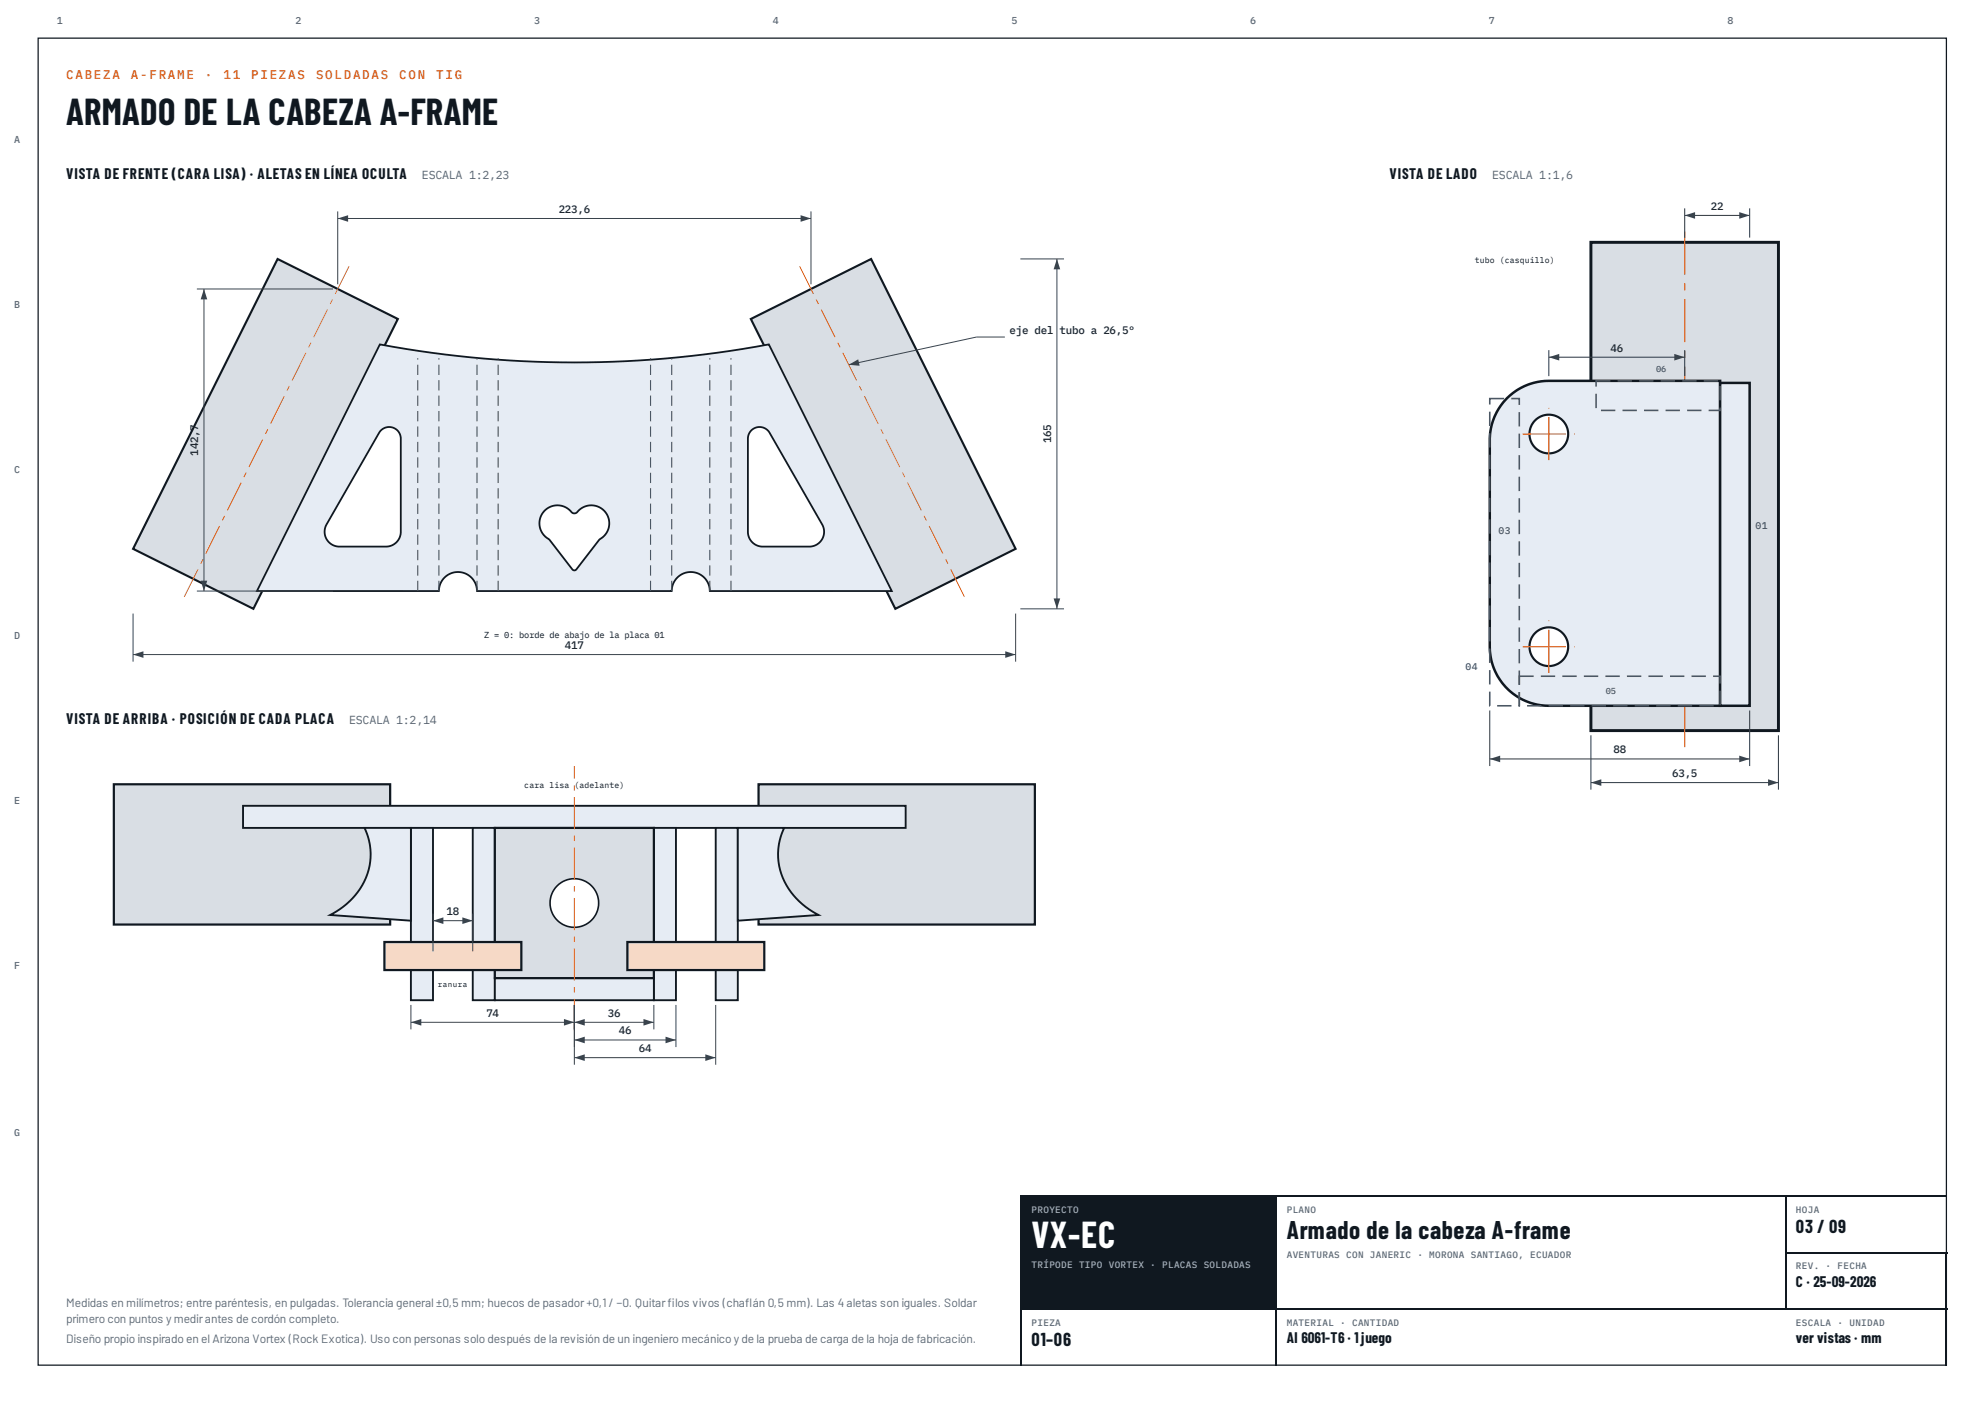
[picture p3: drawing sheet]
<svg xmlns="http://www.w3.org/2000/svg" width="420mm" height="297mm" viewBox="0 0 420 297" stroke-linecap="round" stroke-linejoin="round" font-family="sans-serif">
<path d="M8.1 8.1h403.7v280.7h-403.7z" fill="none" stroke="#101820" stroke-width=".26"/>
<path d="M58.7 54.8l25.5 12.7-30.6 61.3-25.4-12.7z" fill="#d9dee4"/>
<path d="M58.7 54.8l25.5 12.7-30.6 61.3-25.4-12.7z" fill="none" stroke="#101820" stroke-width=".45"/>
<path d="M73.8 56.3l.1 .1-2.9 5.8-.1-.1zM70.3 63.3l.1 .1-.4 1-.2-.1zM69.2 65.4l.2 .1-2.9 5.9-.2-.1zM65.7 72.5h.2l-.5 1-.2-.1zM64.6 74.6l.2 .1-2.9 5.8-.2-.1zM61.1 81.6l.2 .1-.5 1-.1-.1zM60.1 83.8h.1l-2.9 5.9-.1-.1zM56.6 90.8l.1 .1-.4 .9-.2-.1zM55.5 92.9l.2 .1-2.9 5.8h-.2zM52 99.9l.2 .1-.5 1-.2-.1zM50.9 102.1l.2 .1-2.9 5.8-.2-.1zM47.4 109.1l.2 .1-.5 .9h-.1zM46.4 111.2l.1 .1-2.9 5.9-.1-.1zM42.9 118.2l.2 .1-.5 1-.2-.1zM41.8 120.4l.2 .1-2.9 5.8-.2-.1z" fill="#e0621b"/>
<path d="M158.9 67.5l25.4-12.7 30.6 61.3-25.5 12.7z" fill="#d9dee4"/>
<path d="M158.9 67.5l25.4-12.7 30.6 61.3-25.5 12.7z" fill="none" stroke="#101820" stroke-width=".45"/>
<path d="M169.1 56.4l.2-.1 2.9 5.8-.2 .1zM172.6 63.4l.2-.1 .5 1-.2 .1zM173.7 65.5l.1-.1 3 5.9-.2 .1zM177.2 72.5h.1l.5 .9-.1 .1zM178.2 74.7l.2-.1 2.9 5.8-.2 .1zM181.7 81.7l.2-.1 .5 1-.2 .1zM182.8 83.8h.2l2.9 5.8-.2 .1zM186.3 90.9l.2-.1 .5 .9-.2 .1zM187.4 93l.1-.1 3 5.9h-.2zM190.9 100l.1-.1 .5 1-.2 .1zM191.9 102.2l.2-.1 2.9 5.8-.2 .1zM195.4 109.2l.2-.1 .5 1h-.2zM196.5 111.3l.2-.1 2.9 5.9-.2 .1zM200 118.3l.2-.1 .5 1-.2 .1zM201.1 120.5l.1-.1 3 5.8-.2 .1z" fill="#e0621b"/>
<path d="M80.4 72.9a224.1 224.1 0 0 0 82.3 0l26 52.1h-38.5a4.1 4.1 0 0 0-4-4 4.1 4.1 0 0 0-4.1 4h-41.1a4.1 4.1 0 0 0-4.1-4 4.1 4.1 0 0 0-4.1 4h-38.4zM80.6 91.1l-11.5 19.8a3.1 3.1 0 0 0 2.7 4.7h9.9a3.1 3.1 0 0 0 3.1-3.1v-19.7a2.46 2.46 0 0 0-1.5-2.3 2.46 2.46 0 0 0-2.7 .6zM159 91.1l-.6 .8-.2 .7v19.9a3.1 3.1 0 0 0 3.2 3.1h9.8a3.1 3.1 0 0 0 2.7-4.7l-11.1-19.3a2.46 2.46 0 0 0-3.8-.5zM115.2 108l-.7 1-.3 1.2v1l.3 1.2 .7 1 1.1 .8 4.8 6.3a.54 .54 0 0 0 .8 0l4.8-6.3 1.4-1.2 .5-.8 .3-1.2-.1-1.1-.4-1.1-.8-1-.8-.5-1.2-.4h-1l-1.2 .4-1 .7a.98 .98 0 0 1-.9 .6 .98 .98 0 0 1-.9-.6l-1.2-.8-1.5-.3-1.4 .3z" fill-rule="evenodd" fill="#e6ecf4"/>
<path d="M80.4 72.9a224.1 224.1 0 0 0 82.3 0l26 52.1h-38.5a4.1 4.1 0 0 0-4-4 4.1 4.1 0 0 0-4.1 4h-41.1a4.1 4.1 0 0 0-4.1-4 4.1 4.1 0 0 0-4.1 4h-38.4zM80.6 91.1a2.46 2.46 0 0 1 2.7-.6 2.46 2.46 0 0 1 1.5 2.3v19.7a3.1 3.1 0 0 1-3.1 3.1h-9.9a3.1 3.1 0 0 1-2.7-4.7zM159 91.1a2.46 2.46 0 0 1 3.8 .5l11.1 19.3a3.1 3.1 0 0 1-2.7 4.7h-9.8a3.1 3.1 0 0 1-3.2-3.1v-19.9l.2-.7zM115.2 108l1.3-.8 1.4-.3 1.5 .3 1.2 .8a.98 .98 0 0 0 .9 .6 .98 .98 0 0 0 .9-.6l1-.7 1.2-.4h1l1.2 .4 .8 .5 .8 1 .4 1.1 .1 1.1-.3 1.2-.5 .8-1.4 1.2-4.8 6.3a.53 .53 0 0 1-.8 0l-4.8-6.3-1.1-.8-.7-1-.3-1.2v-1l.3-1.2z" fill="none" stroke="#101820" stroke-width=".38"/>
<g fill="#4a5663">
<path d="M105.3 122.9h.2v2.1h-.2zM105.3 119.6h.2v2.2h-.2zM105.3 116.3h.2v2.2h-.2zM105.3 113.1h.2v2.1h-.2zM105.3 109.8h.2v2.2h-.2zM105.3 106.5h.2v2.2h-.2zM105.3 103.3h.2v2.1h-.2zM105.3 100h.2v2.2h-.2zM105.3 96.7h.2v2.2h-.2zM105.3 93.5h.2v2.2h-.2zM105.3 90.2h.2v2.2h-.2zM105.3 87h.2v2.1h-.2zM105.3 83.7h.2v2.2h-.2zM105.3 80.4h.2v2.2h-.2zM105.3 77.2h.2v2.1h-.2zM105.3 75.8h.2v.3h-.2z"/>
<path d="M100.8 122.9h.2v2.1h-.2zM100.8 119.6h.2v2.2h-.2zM100.8 116.3h.2v2.2h-.2zM100.8 113.1h.2v2.1h-.2zM100.8 109.8h.2v2.2h-.2zM100.8 106.5h.2v2.2h-.2zM100.8 103.3h.2v2.1h-.2zM100.8 100h.2v2.2h-.2zM100.8 96.7h.2v2.2h-.2zM100.8 93.5h.2v2.2h-.2zM100.8 90.2h.2v2.2h-.2zM100.8 87h.2v2.1h-.2zM100.8 83.7h.2v2.2h-.2zM100.8 80.4h.2v2.2h-.2zM100.8 77.2h.2v2.1h-.2zM100.8 75.8h.2v.3h-.2z"/>
<path d="M137.5 122.9h.3v2.1h-.3zM137.5 119.6h.3v2.2h-.3zM137.5 116.3h.3v2.2h-.3zM137.5 113.1h.3v2.1h-.3zM137.5 109.8h.3v2.2h-.3zM137.5 106.5h.3v2.2h-.3zM137.5 103.3h.3v2.1h-.3zM137.5 100h.3v2.2h-.3zM137.5 96.7h.3v2.2h-.3zM137.5 93.5h.3v2.2h-.3zM137.5 90.2h.3v2.2h-.3zM137.5 87h.3v2.1h-.3zM137.5 83.7h.3v2.2h-.3zM137.5 80.4h.3v2.2h-.3zM137.5 77.2h.3v2.1h-.3zM137.5 75.8h.3v.3h-.3z"/>
<path d="M142 122.9h.2v2.1h-.2zM142 119.6h.2v2.2h-.2zM142 116.3h.2v2.2h-.2zM142 113.1h.2v2.1h-.2zM142 109.8h.2v2.2h-.2zM142 106.5h.2v2.2h-.2zM142 103.3h.2v2.1h-.2zM142 100h.2v2.2h-.2zM142 96.7h.2v2.2h-.2zM142 93.5h.2v2.2h-.2zM142 90.2h.2v2.2h-.2zM142 87h.2v2.1h-.2zM142 83.7h.2v2.2h-.2zM142 80.4h.2v2.2h-.2zM142 77.2h.2v2.1h-.2zM142 75.8h.2v.3h-.2z"/>
<path d="M92.7 122.9h.3v2.1h-.3zM92.7 119.6h.3v2.2h-.3zM92.7 116.3h.3v2.2h-.3zM92.7 113.1h.3v2.1h-.3zM92.7 109.8h.3v2.2h-.3zM92.7 106.5h.3v2.2h-.3zM92.7 103.3h.3v2.1h-.3zM92.7 100h.3v2.2h-.3zM92.7 96.7h.3v2.2h-.3zM92.7 93.5h.3v2.2h-.3zM92.7 90.2h.3v2.2h-.3zM92.7 87h.3v2.1h-.3zM92.7 83.7h.3v2.2h-.3zM92.7 80.4h.3v2.2h-.3zM92.7 77.2h.3v2.1h-.3zM92.7 75.8h.3v.3h-.3z"/>
<path d="M88.3 122.9h.2v2.1h-.2zM88.3 119.6h.2v2.2h-.2zM88.3 116.3h.2v2.2h-.2zM88.3 113.1h.2v2.1h-.2zM88.3 109.8h.2v2.2h-.2zM88.3 106.5h.2v2.2h-.2zM88.3 103.3h.2v2.1h-.2zM88.3 100h.2v2.2h-.2zM88.3 96.7h.2v2.2h-.2zM88.3 93.5h.2v2.2h-.2zM88.3 90.2h.2v2.2h-.2zM88.3 87h.2v2.1h-.2zM88.3 83.7h.2v2.2h-.2zM88.3 80.4h.2v2.2h-.2zM88.3 77.2h.2v2.1h-.2zM88.3 75.8h.2v.3h-.2z"/>
<path d="M150.1 122.9h.2v2.1h-.2zM150.1 119.6h.2v2.2h-.2zM150.1 116.3h.2v2.2h-.2zM150.1 113.1h.2v2.1h-.2zM150.1 109.8h.2v2.2h-.2zM150.1 106.5h.2v2.2h-.2zM150.1 103.3h.2v2.1h-.2zM150.1 100h.2v2.2h-.2zM150.1 96.7h.2v2.2h-.2zM150.1 93.5h.2v2.2h-.2zM150.1 90.2h.2v2.2h-.2zM150.1 87h.2v2.1h-.2zM150.1 83.7h.2v2.2h-.2zM150.1 80.4h.2v2.2h-.2zM150.1 77.2h.2v2.1h-.2zM150.1 75.8h.2v.3h-.2z"/>
<path d="M154.5 122.9h.3v2.1h-.3zM154.5 119.6h.3v2.2h-.3zM154.5 116.3h.3v2.2h-.3zM154.5 113.1h.3v2.1h-.3zM154.5 109.8h.3v2.2h-.3zM154.5 106.5h.3v2.2h-.3zM154.5 103.3h.3v2.1h-.3zM154.5 100h.3v2.2h-.3zM154.5 96.7h.3v2.2h-.3zM154.5 93.5h.3v2.2h-.3zM154.5 90.2h.3v2.2h-.3zM154.5 87h.3v2.1h-.3zM154.5 83.7h.3v2.2h-.3zM154.5 80.4h.3v2.2h-.3zM154.5 77.2h.3v2.1h-.3zM154.5 75.8h.3v.3h-.3z"/>
</g>
<path d="M28.2 129.8v10.2M28.2 138.5h186.7M214.9 129.8v10.2" fill="none" stroke="#39434d" stroke-width=".21"/>
<g fill="#39434d">
<path d="M212.7 137.8l2.2 .7-2.2 .7z"/>
<path d="M28.2 138.5l2.2-.7v1.4z"/>
</g>
<path d="M215.9 54.8h9.2M223.6 54.8v74M215.9 128.8h9.2" fill="none" stroke="#39434d" stroke-width=".21"/>
<g fill="#39434d">
<path d="M223.6 54.8l.7 2.2h-1.4z"/>
<path d="M222.9 126.6h1.4l-.7 2.2z"/>
</g>
<path d="M71.5 44.7v15.4M71.5 46.2h100.1M171.6 44.7v15.4" fill="none" stroke="#39434d" stroke-width=".21"/>
<g fill="#39434d">
<path d="M169.4 45.5l2.2 .7-2.2 .7z"/>
<path d="M71.5 46.2l2.2-.7v1.4z"/>
</g>
<path d="M206.6 71.3l-27 5.9" fill="none" stroke="#39434d" stroke-width=".21"/>
<path d="M179.6 77.2l2-1.2 .3 1.4z" fill="#39434d"/>
<path d="M41.7 61.1h28.8M43.2 61.1v63.9M206.6 71.3h6M41.7 125h28.8" fill="none" stroke="#39434d" stroke-width=".21"/>
<g fill="#39434d">
<path d="M43.2 61.1l.7 2.2h-1.4z"/>
<path d="M42.5 122.8h1.4l-.7 2.2z"/>
</g>
<path d="M336.6 51.3h39.7v103.3h-39.7z" fill="#d9dee4"/>
<path d="M336.6 51.3h39.7v103.3h-39.7z" fill="none" stroke="#101820" stroke-width=".62" stroke-linecap="butt"/>
<path d="M356.3 148.9h.3v9.2h-.3zM356.3 145.6h.3v1.5h-.3zM356.3 134.7h.3v9.1h-.3zM356.3 131.3h.3v1.5h-.3zM356.3 120.4h.3v9.1h-.3zM356.3 117h.3v1.6h-.3zM356.3 106.1h.3v9.1h-.3zM356.3 102.8h.3v1.5h-.3zM356.3 91.8h.3v9.1h-.3zM356.3 88.5h.3v1.5h-.3zM356.3 77.6h.3v9.1h-.3zM356.3 74.2h.3v1.5h-.3zM356.3 63.3h.3v9.1h-.3zM356.3 59.9h.3v1.5h-.3zM356.3 49h.3v9.1h-.3z" fill="#e0621b"/>
<path d="M318.9 84.2a12.5 12.5 0 0 1 8.8-3.6h36.2v68.7h-36.2a12.5 12.5 0 0 1-12.5-12.5v-44.1a12.5 12.5 0 0 1 3.7-8.5z" fill-rule="evenodd" fill="#e6ecf4"/>
<path d="M318.9 84.2a12.5 12.5 0 0 1 8.8-3.6h36.2v68.7h-36.2a12.5 12.5 0 0 1-12.5-12.5v-44.1a12.5 12.5 0 0 1 3.7-8.5z" fill="none" stroke="#101820" stroke-width=".53"/>
<circle cx="327.7" cy="91.8" r="4.1" fill="#fff"/>
<circle cx="327.7" cy="91.8" r="4.1" fill="none" stroke="#101820" stroke-width=".46"/>
<g fill="#e0621b">
<path d="M322.2 91.7h9.1v.3h-9.1zM333.1 91.7l.1 .3z"/>
<path d="M327.6 88.2h.2v9.1h-.2zM327.6 86.3l.2 .1z"/>
</g>
<circle cx="327.7" cy="136.8" r="4.1" fill="#fff"/>
<circle cx="327.7" cy="136.8" r="4.1" fill="none" stroke="#101820" stroke-width=".46"/>
<g fill="#e0621b">
<path d="M322.2 136.7h9.1v.2h-9.1zM333.1 136.7l.1 .2z"/>
<path d="M327.6 133.2h.2v9.1h-.2zM327.6 131.3l.2 .1z"/>
</g>
<path d="M363.9 81h6.3v68.3h-6.3z" fill="#e6ecf4"/>
<path d="M363.9 81h6.3v68.3h-6.3z" fill="none" stroke="#101820" stroke-width=".53"/>
<g fill="#4a5663">
<path d="M319.8 84.2h1.8v1.5h-.3v-1.4h.2v.2h-1.7zM321.3 87.2h.3v3h-.3zM321.3 91.7h.3v3.1h-.3zM321.3 96.3h.3v3h-.3zM321.3 100.8h.3v3.1h-.3zM321.3 105.4h.3v3h-.3zM321.3 110h.3v3h-.3zM321.3 114.5h.3v3h-.3zM321.3 119.1h.3v3h-.3zM321.3 123.6h.3v3.1h-.3zM321.3 128.2h.3v3h-.3zM321.3 132.7h.3v3.1h-.3zM321.3 137.3h.3v3h-.3zM321.3 141.8h.3v3.1h-.3zM321.3 146.4h.3v3.1h-.3v-.4h.2v.2h-.2zM316.8 149.1h3v.4h-3zM315 146.3h.4v3h-.2v-.2v.4h-.2zM315 141.8h.4v3h-.4zM315 137.2h.4v3h-.4zM315 132.6h.4v3.1h-.4zM315 128.1h.4v3h-.4zM315 123.5h.4v3.1h-.4zM315 119h.4v3h-.4zM315 114.4h.4v3.1h-.4zM315 109.9h.4v3h-.4zM315 105.3h.4v3.1h-.4zM315 100.8h.4v3h-.4zM315 96.2h.4v3h-.4zM315 91.6h.4v3.1h-.4zM315 87.1h.4v3h-.4zM315 84.2h3.2v.3h-3v-.2h.2v1.3h-.4z"/>
<path d="M326 142.9h3v.3h-3zM330.6 142.9h3v.3h-3zM335.1 142.9h3.1v.3h-3.1zM339.7 142.9h3v.3h-3zM344.2 142.9h3.1v.3h-3.1zM348.8 142.9h3v.3h-3zM353.3 142.9h3.1v.3h-3.1zM357.9 142.9h3v.3h-3zM362.5 142.9h1.6v1.7h-.3v-1.5h.1v.1h-1.4zM363.8 146.1h.3v3.1h-.3zM359.5 149.1h3.1v.4h-3.1zM355 149.1h3v.4h-3zM350.4 149.1h3.1v.4h-3.1zM345.9 149.1h3v.4h-3zM341.3 149.1h3.1v.4h-3.1zM336.8 149.1h3v.4h-3zM332.2 149.1h3v.4h-3zM327.7 149.1h3v.4h-3zM323.1 149.1h3v.4h-3zM321.3 146.4h.3v2.9h-.1v-.2h.1v.4h-.3zM321.3 142.9h3.2v.3h-3v-.1h.1v1.8h-.3z"/>
<path d="M342.3 80.4h3v.3h-3zM346.8 80.4h3v.3h-3zM351.4 80.4h3v.3h-3zM355.9 80.4h3.1v.3h-3.1zM360.5 80.4h3v.3h-3zM363.8 81.7h.3v3h-.3zM361.5 86.7h2.4v.1h-.1v-.6h.3v.8h-2.6zM357 86.7h3v.3h-3zM352.4 86.7h3v.3h-3zM347.8 86.7h3.1v.3h-3.1zM343.3 86.7h3v.3h-3zM338.7 86.7h3.1v.3h-3.1zM337.5 83.3h.4v3h-.4zM337.5 80.4h3.2v.3h-3v-.1h.2v1.2h-.4z"/>
</g>
<path d="M315.2 150.3v11.8M370.2 150.3v11.8M315.2 160.6h55" fill="none" stroke="#39434d" stroke-width=".23"/>
<g fill="#39434d">
<path d="M368 159.9l2.2 .7-2.2 .7z"/>
<path d="M315.2 160.6l2.2-.7v1.4z"/>
</g>
<path d="M327.7 74.1v5.5M327.7 75.6h28.7M356.4 74.1v5.5" fill="none" stroke="#39434d" stroke-width=".23"/>
<g fill="#39434d">
<path d="M354.2 74.9l2.2 .7-2.2 .7z"/>
<path d="M327.7 75.6l2.2-.7v1.4z"/>
</g>
<path d="M356.4 44.1v6.2M356.4 45.6h13.8M370.2 44.1v6.2" fill="none" stroke="#39434d" stroke-width=".23"/>
<g fill="#39434d">
<path d="M368 44.9l2.2 .7-2.2 .7z"/>
<path d="M356.4 45.6l2.2-.7v1.4z"/>
</g>
<path d="M336.6 155.6v11.5M376.3 155.6v11.5M336.6 165.6h39.7" fill="none" stroke="#39434d" stroke-width=".23"/>
<g fill="#39434d">
<path d="M374.1 164.9l2.2 .7-2.2 .7z"/>
<path d="M336.6 165.6l2.2-.7v1.4z"/>
</g>
<path d="M24.1 165.9h58.4v29.7h-58.4z" fill="#d9dee4"/>
<path d="M24.1 165.9h58.4v29.7h-58.4z" fill="none" stroke="#101820" stroke-width=".47"/>
<path d="M160.5 165.9h58.5v29.7h-58.5z" fill="#d9dee4"/>
<path d="M160.5 165.9h58.5v29.7h-58.5z" fill="none" stroke="#101820" stroke-width=".47"/>
<path d="M51.4 170.5h140.2v4.6h-140.2z" fill="#e6ecf4"/>
<path d="M51.4 170.5h140.2v4.6h-140.2z" fill="none" stroke="#101820" stroke-width=".4"/>
<path d="M100 175.1h4.7v36.5h-4.7z" fill="#e6ecf4"/>
<path d="M100 175.1h4.7v36.5h-4.7z" fill="none" stroke="#101820" stroke-width=".4"/>
<path d="M138.3 175.1h4.7v36.5h-4.7z" fill="#e6ecf4"/>
<path d="M138.3 175.1h4.7v36.5h-4.7z" fill="none" stroke="#101820" stroke-width=".4"/>
<path d="M86.9 175.1h4.7v36.5h-4.7z" fill="#e6ecf4"/>
<path d="M86.9 175.1h4.7v36.5h-4.7z" fill="none" stroke="#101820" stroke-width=".4"/>
<path d="M151.4 175.1h4.7v36.5h-4.7z" fill="#e6ecf4"/>
<path d="M151.4 175.1h4.7v36.5h-4.7z" fill="none" stroke="#101820" stroke-width=".4"/>
<path d="M104.7 206.9h33.6v4.7h-33.6z" fill="#e6ecf4"/>
<path d="M104.7 206.9h33.6v4.7h-33.6z" fill="none" stroke="#101820" stroke-width=".4"/>
<path d="M104.7 175.1h33.6v31.8h-33.6z" fill="#d9dee4"/>
<path d="M104.7 175.1h33.6v31.8h-33.6z" fill="none" stroke="#101820" stroke-width=".47"/>
<circle cx="121.5" cy="191" r="5.1" fill="#fff"/>
<circle cx="121.5" cy="191" r="5.1" fill="none" stroke="#101820" stroke-width=".34"/>
<path d="M156.1 175.1h9.8a13.4 13.4 0 0 0 4.6 16.8l2.7 1.7-17.1 1.2z" fill-rule="evenodd" fill="#e6ecf4"/>
<path d="M156.1 175.1h9.8a13.4 13.4 0 0 0 4.6 16.8l2.7 1.7-17.1 1.2z" fill="none" stroke="#101820" stroke-width=".4"/>
<path d="M77.1 175.1h9.8v19.7l-17-1.2a14.3 14.3 0 0 0 8.3-15.1l-.3-1.4z" fill-rule="evenodd" fill="#e6ecf4"/>
<path d="M77.1 175.1h9.8v19.7l-17-1.2a14.3 14.3 0 0 0 8.3-15.1l-.3-1.4z" fill="none" stroke="#101820" stroke-width=".4"/>
<path d="M81.3 199.3h29v5.9h-29z" fill="#f6d9c6"/>
<path d="M81.3 199.3h29v5.9h-29z" fill="none" stroke="#101820" stroke-width=".47"/>
<path d="M132.7 199.3h29v5.9h-29z" fill="#f6d9c6"/>
<path d="M132.7 199.3h29v5.9h-29z" fill="none" stroke="#101820" stroke-width=".47"/>
<path d="M121.4 211.3h.2v6.8h-.2zM121.4 208.8h.2v1.2h-.2zM121.4 200.6h.2v6.9h-.2zM121.4 198.1h.2v1.2h-.2zM121.4 190h.2v6.8h-.2zM121.4 187.5h.2v1.1h-.2zM121.4 179.3h.2v6.8h-.2zM121.4 176.8h.2v1.1h-.2zM121.4 168.6h.2v6.8h-.2zM121.4 166.1h.2v1.1h-.2zM121.4 162.1h.2v2.6h-.2z" fill="#e0621b"/>
<path d="M121.5 212.6v5.2M121.5 216.3h16.8M138.3 212.6v5.2" fill="none" stroke="#39434d" stroke-width=".21"/>
<g fill="#39434d">
<path d="M136.1 215.6l2.2 .7-2.2 .7z"/>
<path d="M121.5 216.3l2.2-.7v1.4z"/>
</g>
<path d="M121.5 212.6v8.9M143 212.6v8.9M121.5 220h21.5" fill="none" stroke="#39434d" stroke-width=".21"/>
<g fill="#39434d">
<path d="M140.8 219.3l2.2 .7-2.2 .7z"/>
<path d="M121.5 220l2.2-.7v1.4z"/>
</g>
<path d="M121.5 212.6v12.6M151.4 212.6v12.6M121.5 223.7h29.9" fill="none" stroke="#39434d" stroke-width=".21"/>
<g fill="#39434d">
<path d="M149.2 223l2.2 .7-2.2 .7z"/>
<path d="M121.5 223.7l2.2-.7v1.4z"/>
</g>
<path d="M86.9 212.6v5.2M86.9 216.3h34.6M121.5 212.6v5.2" fill="none" stroke="#39434d" stroke-width=".21"/>
<g fill="#39434d">
<path d="M119.3 215.6l2.2 .7-2.2 .7z"/>
<path d="M86.9 216.3l2.2-.7v1.4z"/>
</g>
<path d="M91.6 193.3v7.9M91.6 194.8h8.4M100 193.3v7.9" fill="none" stroke="#39434d" stroke-width=".21"/>
<g fill="#39434d">
<path d="M97.8 194.1l2.2 .7-2.2 .7z"/>
<path d="M91.6 194.8l2.2-.7v1.4z"/>
</g>
<path d="M215.9 253.1h196.1M216 252.9v36" fill="none" stroke="#101820" stroke-width=".26"/>
<path d="M216.2 253.2h53.9v23.8h-53.9z" fill="#101820"/>
<path d="M270 253.2v35.7M378 253.2v23.8M216.2 276.9h195.8M378.1 265h33.9M411.8 265.1v23.8" fill="none" stroke="#101820" stroke-width=".26"/>
<text font-size="7.8" fill="#101820" x="14" y="26.5">ARMADO DE LA CABEZA A-FRAME</text>
<text font-size="7.8" fill="#fff" x="218.3" y="264.1">VX-EC</text>
<text font-size="5.3" fill="#101820" x="272.3" y="262.2">Armado de la cabeza A-frame</text>
<g font-size="3.9" fill="#101820">
<text x="380" y="260.9">03 / 09</text>
<text x="218.3" y="284.7">01–06</text>
</g>
<g font-size="3.2" fill="#101820">
<text x="14" y="37.8">VISTA DE FRENTE (CARA LISA) · ALETAS EN LÍNEA OCULTA</text>
<text x="294" y="37.8">VISTA DE LADO</text>
<text x="14" y="153.2">VISTA DE ARRIBA · POSICIÓN DE CADA PLACA</text>
<text x="380" y="272.3">C · 25-09-2026</text>
<text x="272.3" y="284.2">Al 6061-T6 · 1 juego</text>
<text x="380" y="284.2">ver vistas · mm</text>
</g>
<g font-size="2.6" fill="#e0621b">
<text x="14" y="16.7">CABEZA</text>
<text x="27.7" y="16.7">A-FRAME</text>
<text x="43.4" y="16.7">·</text>
<text x="47.3" y="16.7">11</text>
<text x="53.2" y="16.7">PIEZAS</text>
<text x="66.9" y="16.7">SOLDADAS</text>
<text x="84.5" y="16.7">CON</text>
<text x="92.3" y="16.7">TIG</text>
</g>
<g font-size="2.5" fill="#5b6875">
<text x="89.3" y="37.8">ESCALA 1:2,23</text>
<text x="315.7" y="37.8">ESCALA 1:1,6</text>
<text x="73.9" y="153.2">ESCALA 1:2,14</text>
<text x="14" y="276.5">Medidas en milímetros; entre paréntesis, en pulgadas. Tolerancia general ±0,5 mm; huecos de pasador+0,1 / −0. Quitarflos vivos (chafán 0,5 mm). Las 4 aletas son iguales. Soldar</text>
<text x="14" y="279.9">primero con puntos ymedirantes de cordón completo.</text>
<text x="141.3" y="276.5">i</text>
<text x="157.7" y="276.5">l</text>
<text x="14" y="284.2">Diseño propio inspirado en el Arizona Vortex (Rock Exotica). Uso con personas solo después de la revisión de un ingeniero mecánico yde la prueba de carga de la hoja de fabricación.</text>
</g>
<g font-size="2.3" fill="#1a2530">
<text x="118.2" y="45">223,6</text>
<text x="362" y="44.4">22</text>
<text x="213.6" y="70.7">eje del</text>
<text x="224.2" y="70.7">tubo a 26,5°</text>
<text x="340.8" y="74.4">46</text>
<text x="222.4" y="93.8" transform="rotate(-90 222.4 93.8)">165</text>
<text x="42" y="96.4" transform="rotate(-90 42 96.4)">142,7</text>
<text x="119.5" y="137.3">417</text>
<text x="341.4" y="159.4">88</text>
<text x="353.8" y="164.3">63,5</text>
<text x="94.5" y="193.6">18</text>
<text x="102.9" y="215.1">74</text>
<text x="128.6" y="215.1">36</text>
<text x="130.9" y="218.8">46</text>
<text x="135.2" y="222.5">64</text>
</g>
<g font-size="2.1" fill="#5b6875">
<text x="12" y="5">1</text>
<text x="62.5" y="5">2</text>
<text x="113" y="5">3</text>
<text x="163.5" y="5">4</text>
<text x="214" y="5">5</text>
<text x="264.5" y="5">6</text>
<text x="315" y="5">7</text>
<text x="365.5" y="5">8</text>
<text x="3" y="30.2">A</text>
<text x="3" y="65.1">B</text>
<text x="3" y="100">C</text>
<text x="3" y="135.2">D</text>
<text x="3" y="170.1">E</text>
<text x="3" y="205.1">F</text>
<text x="3" y="240.2">G</text>
</g>
<g font-size="2.1" fill="#1646a8">
<text x="317.1" y="113.1">03</text>
<text x="371.4" y="111.8">01</text>
<text x="310.1" y="141.8">04</text>
</g>
<g font-size="2" fill="#9fb0c1">
<text x="218.3" y="256.6">PROYECTO</text>
<text x="218.3" y="268.3">TRÍPODE TIPO VORTEX · PLACAS SOLDADAS</text>
</g>
<g font-size="2" fill="#5b6875">
<text x="272.3" y="256.6">PLANO</text>
<text x="380" y="256.6">HOJA</text>
<text x="272.3" y="266.2">AVENTURAS CON JANERIC · MORONA SANTIAGO, ECUADOR</text>
<text x="380" y="268.6">REV. · FECHA</text>
<text x="218.3" y="280.5">PIEZA</text>
<text x="272.3" y="280.5">MATERIAL · CANTIDAD</text>
<text x="380" y="280.5">ESCALA · UNIDAD</text>
</g>
<g font-size="1.8" fill="#1646a8">
<text x="350.4" y="78.7">06</text>
<text x="339.8" y="146.8">05</text>
</g>
<text font-size="1.8" fill="#101820" x="102.5" y="134.9">Z = 0: borde de abajo de la placa 01</text>
<g font-size="1.7" fill="#101820">
<text x="312" y="55.6">tubo (casquillo)</text>
<text x="110.9" y="166.7">cara lisa (adelante)</text>
</g>
<text font-size="1.6" fill="#101820" x="92.6" y="208.8">ranura</text>
</svg>
